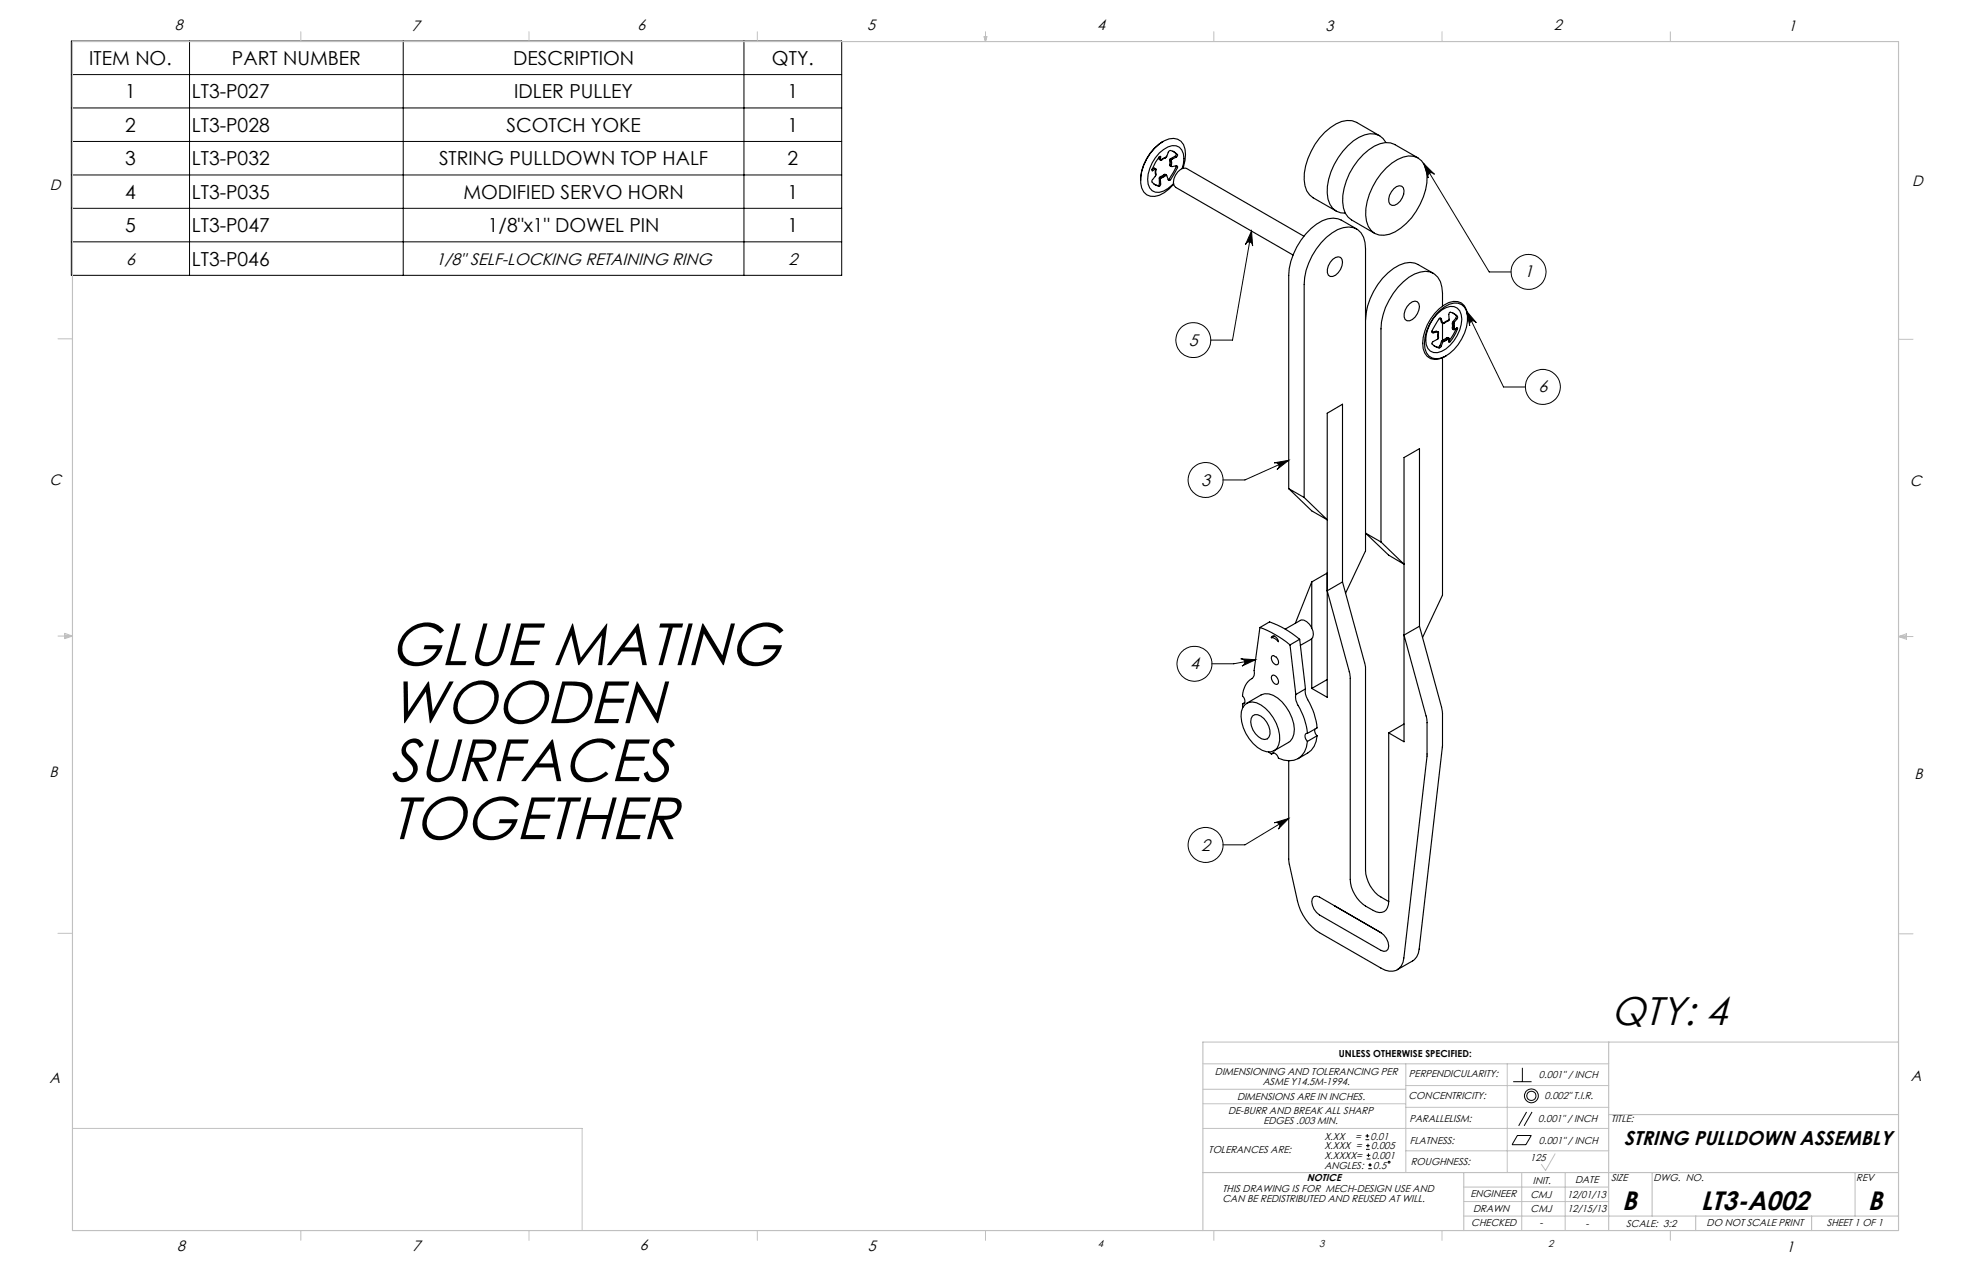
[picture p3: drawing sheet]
<svg xmlns="http://www.w3.org/2000/svg" width="432mm" height="279mm" viewBox="0 0 432 279" stroke-linecap="round" stroke-linejoin="round" font-family="sans-serif">
<g fill="none" stroke="#000" stroke-width=".22">
<path d="M15.6 9h168.8v51.3h-168.8zM15.6 16.3h168.8M41.5 9v51.3M88.3 9v51.3M163 9v51.3M15.6 23.6h168.8M15.6 31h168.8M15.6 38.3h168.8M311.9 35.8l2.4 2.4a.8 .8 0 0 0-1.1-.3 .8 .8 0 0 0-.3 1.1zM311.9 35.8l14.3 23.7h4.8M15.6 45.6h168.8M15.6 53h168.8"/>
<path d="M274.2 50.6l.2 3.3a.81 .81 0 0 0-.6-.9 .81 .81 0 0 0-1 .6zM274.2 50.6l-4.2 23.9h-4.7M321.3 68.2l2.1 2.5a.81 .81 0 0 0-1-.4 .81 .81 0 0 0-.4 1.1zM321.3 68.2l8.1 16.5h4.8M279.1 101.4l3.2-.6-2.5 2a.79 .79 0 0 0 .3-1 .79 .79 0 0 0-1-.4zM282.3 100.8l-9.6 4.3h-4.8M271.8 144.3l3.3 .2-3 1.3a.81 .81 0 0 0 .6-.9 .81 .81 0 0 0-.9-.6zM275.1 144.5l-4.8 .8h-4.8M282.3 179.2l-9.6 5.8h-4.8M279.2 180.2l3.1-1-2.3 2.3a.81 .81 0 0 0 .3-1 .81 .81 0 0 0-1.1-.3zM331.5 236.9h4M333.5 233.8v3.1"/>
<path d="M299.2 249.6h.8M299.2 248.7h.8M299.3 251.7h.8M299.3 250.9h.8M299.4 253.8h.8M299.4 253h.8M299.5 248.3v.8M299.7 250.4v.8M299.8 255.9h.7M299.8 255.1h.7M299.8 252.6v.8M300.1 254.7v.8"/>
<path d="M332.4 248.6h3.1l-1.2 2h-3zM334.4 243.5l-1.7 3M335.6 243.5l-1.7 3"/>
<circle cx="334.9" cy="59.6" r="3.8"/>
<circle cx="261.4" cy="74.5" r="3.8"/>
<circle cx="338" cy="84.7" r="3.8"/>
<circle cx="264.1" cy="105.1" r="3.8"/>
<circle cx="261.7" cy="145.3" r="3.8"/>
<circle cx="264.1" cy="185" r="3.8"/>
<circle cx="335.5" cy="240" r="1.51"/>
<circle cx="335.5" cy="240" r="1.01"/>
<circle cx="304.3" cy="254.5" r=".21"/>
</g>
<g fill="none" stroke="#c0c0c0" stroke-width=".22">
<path d="M65.9 6.9v2.2M115.9 6.9v2.2M165.9 6.9v2.2M215.6 8h.6l-.3 1.1zM215.7 8l.2 1.1M215.9 6.9v2.2M216 8l-.1 1.1M265.9 6.9v2.2M315.9 6.9v2.2M365.9 6.9v2.2M12.7 74.2h3.2M415.9 74.3h3.2"/>
<path d="M12.7 139.3h3.2M14.2 139.1l1.7 .2M14.2 138.7l1.7 .6-1.7 .5zM15.9 139.3l-1.7 .3M415.9 139.4h3.2M415.9 139.4l1.8-.6v1.2zM415.9 139.4l1.8 .3M417.7 139.2l-1.8 .2M12.7 204.4h3.2M415.9 204.5h3.2M263.5 232.9h88.9M263.5 238.5h44.5"/>
<path d="M308 237.7h44.4M308 232.9v23.9M330.2 232.9v23.9M15.9 247.1h111.6v22.4M263.5 247.1h88.9M263.5 241.7h44.5M308 252h44.4M308 242.5h44.4M320.7 259.9h31.7M333.4 256.8v12.7M340.7 252.7l-2.1 3.6-.9-1.3M342.9 256.8v12.7"/>
<path d="M65.9 269.5v2.1M115.9 269.5v2.1M165.9 269.5v2.1M215.9 269.5v2.1M265.9 269.5v2.1M315.9 269.5v2.1M320.7 263.1h31.7M320.7 266.3h31.7M365.9 269.5v2.1"/>
</g>
<path d="M15.9 9.1h400v260.4h-400zM352.4 228.2v41.3M415.9 228.2h-152.4v41.3M263.5 256.8h152.4M320.7 256.8v12.7M352.4 244.1h63.5M361.9 256.8v9.5M406.4 256.8v9.5M352.4 266.3h63.5M371.5 266.3v3.2M396.9 266.3v3.2" fill="none" stroke="#c0c0c0" stroke-width=".25"/>
<path d="M279.2 180.2l3.1-1-2.3 2.3a.81 .81 0 0 0 .3-1 .81 .81 0 0 0-1.1-.3zM271.8 144.3l3.3 .2-3 1.3a.81 .81 0 0 0 .6-.9 .81 .81 0 0 0-.9-.6zM321.3 68.2l2.1 2.5a.81 .81 0 0 0-1-.4 .81 .81 0 0 0-.4 1.1zM311.9 35.8l2.4 2.4a.8 .8 0 0 0-1.1-.3 .8 .8 0 0 0-.3 1.1zM274.2 50.6l.2 3.3a.81 .81 0 0 0-.6-.9 .81 .81 0 0 0-1 .6zM279.1 101.4l3.2-.6-2.5 2a.79 .79 0 0 0 .3-1 .79 .79 0 0 0-1-.4z" fill="#000"/>
<g fill="none" stroke="#000" stroke-width=".25">
<path d="M253.2 37v1.4M253.2 38.4l-.9 1.2a1.69 1.69 0 0 0 1.8 1.1l.2-.4v-1.3M253.2 37l-.4-.2-.4 .3M254 34.3v.6l.3 .2M254.3 35.1l-.1-.9-1 1.3-.9 1.8 .2 .1 .7-.4M254.8 31a10.4 10.4 0 0 0-4.9 8.5M255.5 38.3l-.8 .6-.4 .1M255.5 38.3l.4 1.1M255.5 34.4l.5-1.1 .3-.3 1 .3 .7 .5v.3l-1.4 .9M255.5 34.4l-1.2 .7M255.5 38.3l-1.2 .7M255.5 38.3l-.4-.1-.4 .3a.79 .79 0 0 0-.7 .6v1.2l-.2 .3-1-.3"/>
<path d="M256.6 35v1.4M257 33.1l.7 .7-.2 .3-1 .6a.91 .91 0 0 0-.2 1.1v.4l.3 .2M257.7 36.3l.3 .1v.2l-.9 1.6-.7 1.2-.1 .1-.4-.1M257.7 36.3l-1.1 .1M257.7 36.3l-.7 1.5-1.1 1.6M259 36.9a4.4 4.4 0 0 0-.6-4.7 2.91 2.91 0 0 0-3.5 .5 8.4 8.4 0 0 0-3.4 7.6 2.21 2.21 0 0 0 3.4 1.5l1-.5 1.2-1.1M259.2 36.8a7.5 7.5 0 0 0 .1-5.1 2.84 2.84 0 0 0-4.2-.9 10.6 10.6 0 0 0-5.2 9.3 2.8 2.8 0 0 0 4.1 2.7 9.5 9.5 0 0 0 3.1-2.4M302.3 29.7l-5.1-2.9a5.2 5.2 0 0 0-5.7 1.1 15 15 0 0 0-5.8 11.5 4.4 4.4 0 0 0 2 3.9l5 2.9M303.6 31.2a3.6 3.6 0 0 0-4.6-1.7 13.4 13.4 0 0 0-7.4 8.1 9.5 9.5 0 0 0-.2 7.1 3.4 3.4 0 0 0 3.3 2M303.7 36.8a7.6 7.6 0 0 1 6-2.6 4 4 0 0 1 2.9 4.3 14.8 14.8 0 0 1-7 12.3 4.4 4.4 0 0 1-5.2-.3 6.7 6.7 0 0 1-.9-6.4 16.1 16.1 0 0 1 4.2-7.3zM310.7 34.6l-5.1-2.9a4.2 4.2 0 0 0-4.5 .3 14.6 14.6 0 0 0-7 12.2 4.4 4.4 0 0 0 2 4l5 2.9M285.6 51.7l-25.6-14.8a1.63 1.63 0 0 0-2 .7 3.1 3.1 0 0 0-.8 3l.4 .4 25.7 14.8"/>
<path d="M292 56.8l.6-.4 .6-.2 .5 .2a2.42 2.42 0 0 1-.5 3.3 1.45 1.45 0 0 1-2.2 .6 2.95 2.95 0 0 1 1-3.5zM297.2 50.1l-3.4-1.9a5 5 0 0 0-5.4 .9 15.1 15.1 0 0 0-6.1 11.2v46.7M305.4 41.3l.6-.4 .6-.2 .5 .1a1.95 1.95 0 0 1 .1 2.5 2.47 2.47 0 0 1-2.2 1.7 1.52 1.52 0 0 1-.6-2.2zM314 59.9l-3.3-2a4.3 4.3 0 0 0-4.2 .2 14.6 14.6 0 0 0-7.3 12M308.8 66.5l.6-.4 .6-.2 .5 .2a2.04 2.04 0 0 1 0 2.6 2.35 2.35 0 0 1-2.2 1.5 1.65 1.65 0 0 1-.5-2.3zM313.7 72.7l.9-.2 .5 .2M314.9 68.7a4.3 4.3 0 0 1 3.6-1.6 2.52 2.52 0 0 1 1.8 2.8 8.6 8.6 0 0 1-4.5 7 2.33 2.33 0 0 1-2.5-.1 2.33 2.33 0 0 1-1-2.4 8.8 8.8 0 0 1 2.6-5.7zM315.1 72.7v1.5M315.1 74.2l-1.4 .9a1.65 1.65 0 0 0 1.8 1l.7-1.3M315.5 69.6l.3 1 .4 .2M315.5 67.9a4.2 4.2 0 0 1 4.7-1.2 3.7 3.7 0 0 1 1.3 3.6 9.8 9.8 0 0 1-6 8.2 2.56 2.56 0 0 1-3.3-2.2 9.7 9.7 0 0 1 3.3-8.4zM316 67v-2.8a4.6 4.6 0 0 0-2.7-4.7 6.5 6.5 0 0 0-5.9 2.2 15.3 15.3 0 0 0-4.9 10.3v46.7"/>
<path d="M316 70.7v3.8M316 78.3v52l-4.4 9.3M316.2 70.8l-.6-1.1h-.3l-.4 .7a4.9 4.9 0 0 0-1.2 2.3l.3 .2 1.1-.2M317.4 70.1v-1.2l.1-.4a1.81 1.81 0 0 1 1.8 1l-.8 1.2M317.4 70.1l-1.2 .7M317.4 74.1l-1.2 .7M317.4 74.1l-.4-.2-.9 .5-.6 1.2-.4 .5-.9-.4M318.3 68.5l.8 .8-.2 .4-.7 1v1.3l.3 .2M318.5 72.2l.8-.4a8 8 0 0 1-1.8 3.2l-.1-.9M318.5 70.7v1.5M319 71.9l-.6 1.3-1 1.5M321.5 69.7a3.4 3.4 0 0 0-2.1-3.7 4.8 4.8 0 0 0-4.1 1.6 10.4 10.4 0 0 0-3.5 8.7 3 3 0 0 0 5 1.6"/>
<path d="M282.3 107l5.1 4.9 3.4 1.9-5.1-4.9M282.3 107l3.4 1.9M285.7 108.9v-46.6a14.6 14.6 0 0 1 7.4-12 4.2 4.2 0 0 1 5.1 .7l.5 1 .3 1.1 .2 1.4v66.1l-4.4 9.3M299.2 116.7l3.3 2 5.1 4.8-3.4-1.9zM276 137.4l-1.3 9.4a1.62 1.62 0 0 1-.9 2.1l-.7 .7-.7 1.5-.2 1.3 .5 .8a.6 .6 0 0 1-.5 .9M276 137.4a22.3 22.3 0 0 1 6.6 3.8M276 137.4l2.1-1.2a21.2 21.2 0 0 1 6.6 3.8M278.6 139.4a1.07 1.07 0 0 1 1.5 1.1 2.07 2.07 0 0 0-1.6-.9zM279.2 139.3l-.7 .3M281.6 137.8l3.3-1.9a1.64 1.64 0 0 1 2 .8 2.97 2.97 0 0 1 .7 2.9l-.4 .4-2.3 1.3M284.7 140l1.3 10.8M284.7 140l-2.1 1.2"/>
<path d="M287.4 127.4l-3.6 9.1M287.4 127.4v10.1M287.4 139.9v10.8M290.8 125.5l-3.4 1.9M294.1 127.4l-3.3 2 5 18.8v44.3a8 8 0 0 0 6.4 7.3 2 2 0 0 0 2-2.4M294.1 127.4l5.1 18.6v44.6a7.8 7.8 0 0 0 5 6.8M294.1 127.4v-38.9l-3.3 2v62.2l-3.4-2M311 137.1l-3.4 2 4.9 17.9 .1 .9v7.7l-5 44.2a2.89 2.89 0 0 1-4.1 2.6l-14.4-8.2a11.3 11.3 0 0 1-4.9-7l-1.9-8.8v-21.8M311 137.1l4.8 17.9 .2 1.1v7.3l-5.1 44.4a3.2 3.2 0 0 1-1.4 2.6l-3.4 1.9M311 137.1v-38.9l-3.4 2v62.2l-3.4-1.9M272.2 154.1l.1 .8M272.7 153.8l-.5 .3"/>
<path d="M272.8 154.2a2.79 2.79 0 0 1 3.5 .2 8.7 8.7 0 0 1 3.8 8.7 2.34 2.34 0 0 1-3.6 1.2 8.9 8.9 0 0 1-4.5-8.5l.3-.9zM273.1 154l3.2-1.8a3.5 3.5 0 0 1 3.6 .7 9.2 9.2 0 0 1 3.6 7.9l-.4 .8-.5 .7-3.5 2.1M274.4 156.8a1.8 1.8 0 0 1 2.5 .5 4.1 4.1 0 0 1 1.1 4.1l-.4 .4a2.24 2.24 0 0 1-2.6-1.1 3.6 3.6 0 0 1-.6-3.9zM278.7 143.6l.5 .1a1.19 1.19 0 0 1 .6 1.9 1.34 1.34 0 0 1-1.1-2zM278.8 147.9a1.29 1.29 0 0 1 1.1 1.9 1.31 1.31 0 0 1-1.1-1.9zM282.6 141.2l1.3 10.9M283.9 152.1a3.8 3.8 0 0 0 .9 3.1l1 2.3 .6 3.1M286 150.8a3.8 3.8 0 0 0 .9 3.2l1 2.3 .6 3.1-2.1 1.2M286 150.8l-2.1 1.3M288 159.7l.1 .8 .4 .6M290.8 148.8l-3.4 1.9M307.6 158.5l-3.4 2"/>
<path d="M277.9 164.7l.7 .4M279 164.9l-.4 .2M286.4 160.6a.7 .7 0 0 0-.5 .5 .7 .7 0 0 0 .1 .7l.4 .5M286.4 162.3a4.1 4.1 0 0 1-6.3 3.7l-.6-.9a.57 .57 0 0 0-.9 0M288.5 161.1a4.6 4.6 0 0 1-2 3.8l-2.1 1.2M288.5 161.1l-2.1 1.2M304.2 160.5v36.9M292.4 198.4h.1M302.5 204.2a3.4 3.4 0 0 1 1.6 3.6l-.4 .4-.5 .1-.7-.2-13.4-7.8a3.4 3.4 0 0 1-1.6-3.6l.4-.4 .5-.1 .7 .2 13.5 7.9"/>
</g>
<g font-size="13.1">
<text x="85.4" y="145.6">GLUE MATING</text>
<text x="85.4" y="158.3">WOODEN</text>
<text x="85.4" y="171">SURFACES</text>
<text x="85.4" y="183.7">TOGETHER</text>
</g>
<text font-size="8.8" x="352.9" y="224.5">QTY: 4</text>
<g font-size="5.8">
<text x="355.4" y="264.9">B</text>
<text x="372.6" y="264.9">LT3-A002</text>
<text x="409.2" y="265">B</text>
</g>
<text font-size="4.4" x="355.7" y="250.7">STRING PULLDOWN ASSEMBLY</text>
<g font-size="4.2">
<text x="19.6" y="14.2">ITEM NO.</text>
<text x="50.8" y="14.2">PART NUMBER</text>
<text x="112.4" y="14.2">DESCRIPTION</text>
<text x="169.1" y="14.2">QTY.</text>
<text x="27.4" y="21.5">1</text>
<text x="42" y="21.5">LT3-P027</text>
<text x="112.7" y="21.5">IDLER PULLEY</text>
<text x="172.5" y="21.5">1</text>
<text x="27.4" y="28.8">2</text>
<text x="42" y="28.8">LT3-P028</text>
<text x="110.9" y="28.8">SCOTCH YOKE</text>
<text x="172.5" y="28.8">1</text>
<text x="27.4" y="36.1">3</text>
<text x="42" y="36.1">LT3-P032</text>
<text x="96.2" y="36.1">STRING PULLDOWN TOP HALF</text>
<text x="172.5" y="36.1">2</text>
<text x="27.4" y="43.5">4</text>
<text x="42" y="43.5">LT3-P035</text>
<text x="101.5" y="43.5">MODIFIED SERVO HORN</text>
<text x="172.5" y="43.5">1</text>
<text x="27.4" y="50.8">5</text>
<text x="42" y="50.8">LT3-P047</text>
<text x="106.9" y="50.8">1/8&quot;x1&quot; DOWEL PIN</text>
<text x="172.5" y="50.8">1</text>
<text x="42" y="58.2">LT3-P046</text>
</g>
<g font-size="3.7">
<text x="27.6" y="57.9">6</text>
<text x="95.5" y="57.9">1/8&quot; SELF-LOCKING RETAINING RING</text>
<text x="172.7" y="57.9">2</text>
<text x="333.9" y="60.8">1</text>
<text x="260.5" y="75.7">5</text>
<text x="337" y="85.9">6</text>
<text x="263.2" y="106.3">3</text>
<text x="260.7" y="146.6">4</text>
<text x="263.2" y="186.2">2</text>
</g>
<g font-size="3.3">
<text x="38.3" y="6.7">8</text>
<text x="90.2" y="6.7">7</text>
<text x="139.7" y="6.5">6</text>
<text x="190" y="6.5">5</text>
<text x="240.4" y="6.6">4</text>
<text x="290.4" y="6.7">3</text>
<text x="340.4" y="6.5">2</text>
<text x="391.9" y="6.7">1</text>
<text x="10.9" y="41.6">D</text>
<text x="418.9" y="40.7">D</text>
<text x="10.9" y="106.3">C</text>
<text x="418.4" y="106.4">C</text>
<text x="10.8" y="170.2">B</text>
<text x="419.4" y="170.6">B</text>
<text x="10.8" y="237.2">A</text>
<text x="418.6" y="236.8">A</text>
<text x="38.8" y="273.8">8</text>
<text x="90.4" y="273.8">7</text>
<text x="140.2" y="273.8">6</text>
<text x="190.1" y="273.9">5</text>
<text x="391.4" y="274.1">1</text>
</g>
<g font-size="2.2">
<text x="266.2" y="235.4">DIMENSIONING AND TOLERANCING PER</text>
<text x="276.6" y="237.5">ASME Y14.5M-1994.</text>
<text x="308.7" y="235.9">PERPENDICULARITY:</text>
<text x="337.2" y="236.1">0.001&quot; / INCH</text>
<text x="269" y="244">DE-BURR AND BREAK ALL SHARP</text>
<text x="271" y="240.8">DIMENSIONS ARE IN INCHES.</text>
<text x="308.6" y="240.7">CONCENTRICITY:</text>
<text x="308.8" y="245.6">PARALLELISM:</text>
<text x="337" y="245.8">0.001&quot; / INCH</text>
<text x="338.4" y="240.7">0.002&quot; T.I.R.</text>
<text x="352.9" y="245.8">TITLE:</text>
<text x="276.8" y="246.1">EDGES .003 MIN.</text>
<text x="290.2" y="249.5">X.XX</text>
<text x="290.2" y="251.6">X.XXX =</text>
<text x="296.9" y="249.5">=</text>
<text x="300.3" y="249.5">0.01</text>
<text x="300.4" y="251.6">0.005</text>
<text x="308.9" y="250.4">FLATNESS:</text>
<text x="337.1" y="250.4">0.001&quot; / INCH</text>
<text x="264.8" y="252.5">TOLERANCES ARE:</text>
<text x="290.2" y="255.9">ANGLES:</text>
<text x="290.2" y="253.7">X.XXXX=</text>
<text x="300.5" y="253.7">0.001</text>
<text x="300.8" y="255.9">0.5</text>
<text x="309.1" y="255">ROUGHNESS:</text>
<text x="335.2" y="254.3">125</text>
<text x="267.8" y="261">THIS DRAWING IS FOR MECH-DESIGN USE AND</text>
<text x="267.8" y="263.1">CAN BE REDISTRIBUTED AND REUSED AT WILL.</text>
<text x="286.3" y="258.6">NOTICE</text>
<text x="322.2" y="262.2">ENGINEER</text>
<text x="335.3" y="262.2">CMJ</text>
<text x="335.8" y="259.2">INIT.</text>
<text x="343.3" y="262.4">12/01/13</text>
<text x="345.1" y="259.1">DATE</text>
<text x="352.9" y="258.6">SIZE</text>
<text x="362.2" y="258.6">DWG. NO.</text>
<text x="406.7" y="258.6">REV</text>
<text x="322.3" y="268.5">CHECKED</text>
<text x="322.7" y="265.5">DRAWN</text>
<text x="335.3" y="265.3">CMJ</text>
<text x="337.3" y="268.5">-</text>
<text x="343.4" y="265.3">12/15/13</text>
<text x="347.3" y="268.6">-</text>
<text x="356.3" y="268.6">SCALE: 3:2</text>
<text x="373.9" y="268.4">DO NOT SCALE PRINT</text>
<text x="400.2" y="268.4">SHEET 1 OF 1</text>
<text x="240.5" y="273">4</text>
<text x="289" y="273">3</text>
<text x="339.1" y="273">2</text>
</g>
<text font-size="2.1" x="293.3" y="231.4">UNLESS OTHERWISE SPECIFIED:</text>
</svg>
